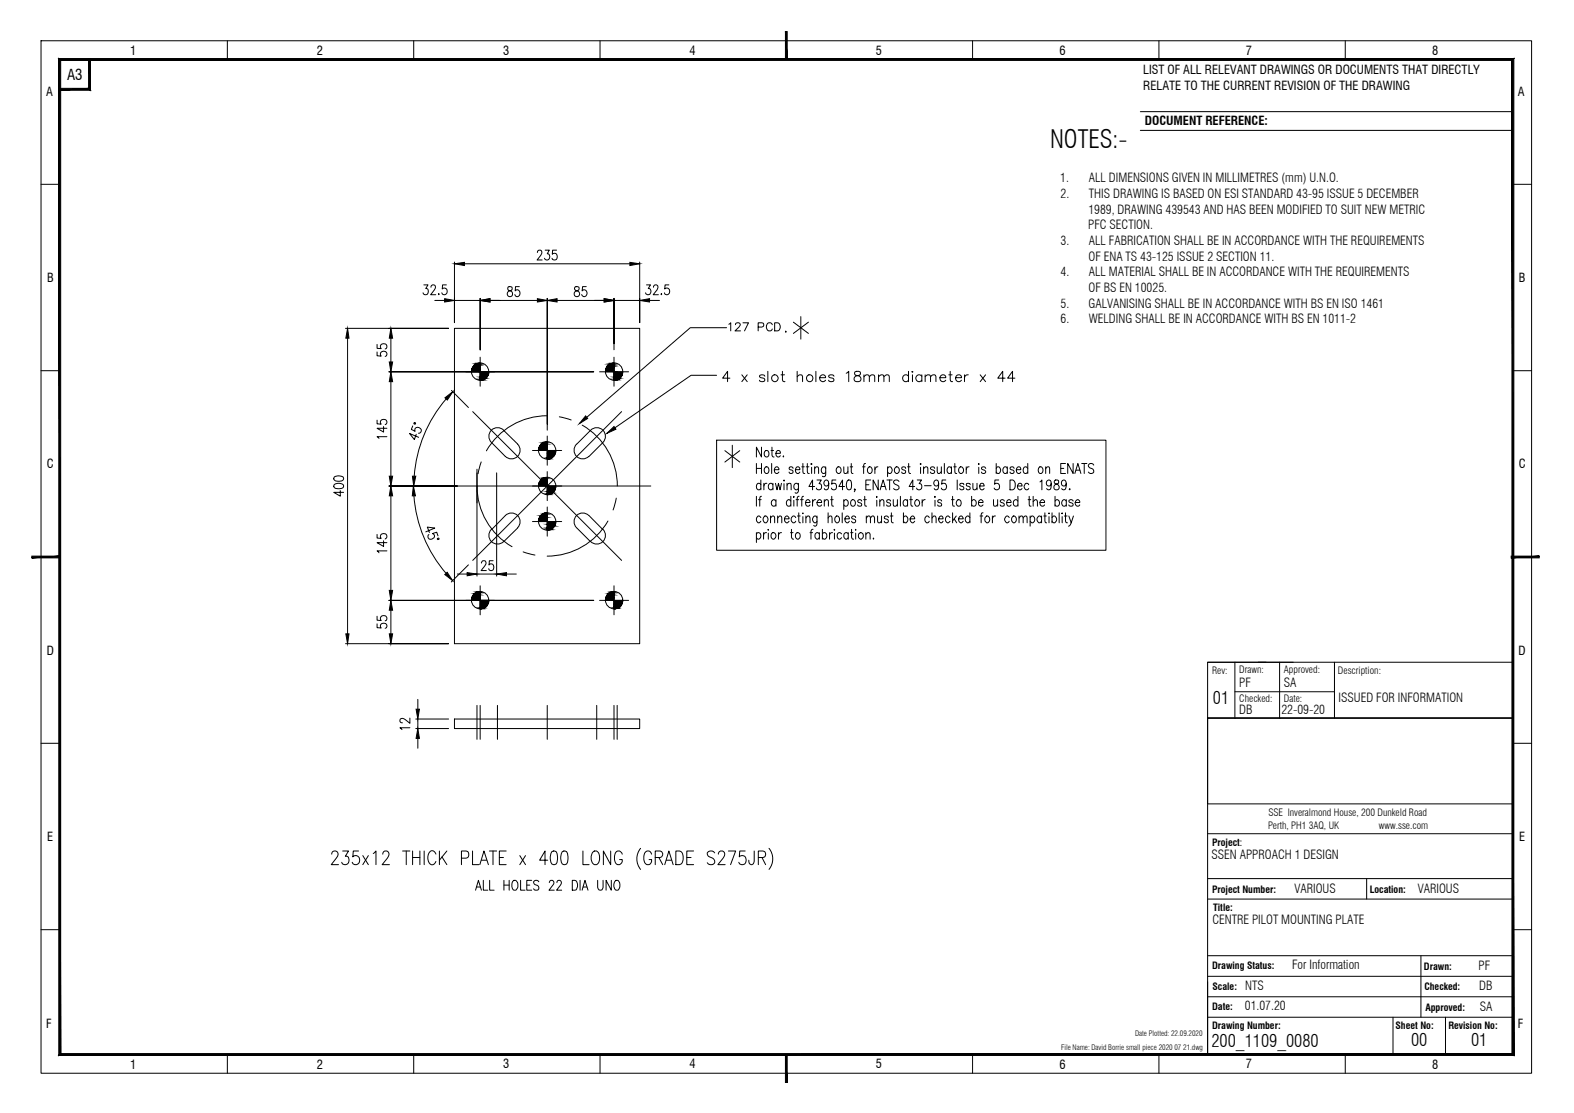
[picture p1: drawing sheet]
<svg xmlns="http://www.w3.org/2000/svg" width="420mm" height="297mm" viewBox="0 0 420 297" stroke-linecap="round" stroke-linejoin="round" font-family="sans-serif">
<!-- layer: Border -->
<g fill="none" stroke="#000" stroke-width=".27">
<path d="M304.4 29.8h99.4M304.4 34.8h99.4M322.4 176.7h81.4M345.2 176.7h-22.8v14.9h81.4h-81.4v89.8h81.4M356.2 176.7v14.9M403.8 213.5v18.1M322.4 222.5h81.4M322.4 234.5h81.4M322.4 239.9h81.4M364.8 234.5v5.4M322.4 255.1h81.4M379.3 255.1v16.4"/>
<path d="M322.4 260.6h81.4M322.4 266h81.4M322.4 271.5h81.4M371.8 271.5v9.9M385.9 271.5v9.9"/>
</g>
<!-- layer: Border Grid -->
<g fill="none" stroke="#000" stroke-width=".27">
<path d="M11 10.9h397.8v275.5h-397.8zM60.7 10.9v5M110.4 10.9v5M160.2 10.9v5M259.6 10.9v5M309.4 10.9v5M359.1 10.9v5M11 49.2h4.9M403.8 49.2h5M11 98.9h4.9M403.8 98.9h5M11 198.4h4.9"/>
<path d="M403.8 198.4h5M11 248.1h4.9M403.8 248.1h5M60.7 281.4v5M110.4 281.4v5M160.2 281.4v5M259.6 281.4v5M309.4 281.4v5M359.1 281.4v5"/>
</g>
<!-- layer: Border -->
<g fill="#000" stroke="#000" stroke-width=".27">
<path d="M15.7 15.6l.5 .5 387.9-.5zM16.2 16.1l387.9-.5-.5 .5zM404.1 15.6l-.5 .5 .5 265.6zM403.6 16.1l.5 265.6-.5-.5zM15.7 281.7h388.4l-.5-.5zM16.2 281.2h387.4l-387.9 .5zM15.7 15.6v266.1l.5-.5zM15.7 15.6l.5 .5v265.1z"/>
<path d="M15.9 23.6v.5l7.8-.5zM15.9 24.1l7.8-.5 .5 .5zM23.7 15.9v7.7l.5 .5zM23.7 15.9h.5v8.2z"/>
</g>
<!-- layer: 0 -->
<g fill="#000" stroke="#000" stroke-width=".27">
<path d="M209.7 8.4v7.5h.4zM209.7 8.4h.4v7.5z"/>
<path d="M8.5 148.9h7.4v-.5zM8.5 148.4h7.4l-7.4 .5z"/>
<path d="M403.4 148.9h7.5v-.5zM403.4 148.4h7.5l-7.5 .5z"/>
<path d="M209.7 281.4v7.5h.4zM209.7 281.4h.4v7.5z"/>
</g>
<path d="M329.6 176.7v14.9M335.9 176.7h2M341.6 176.7v14.9M403.8 176.7v14.9M322.4 191.6h81.4v22.9h-81.4zM329.6 184.6h26.6" fill="none" stroke="#000" stroke-width=".27"/>
<!-- layer: PDF2_EL-Steel -->
<path d="M121.3 87.6h49.5v84.2h-49.5zM121.3 191.9h49.5v2.5h-49.5z" fill="none" stroke="#000" stroke-width=".27"/>
<!-- layer: PDF2_Text -->
<g fill="none" stroke="#000" stroke-width=".27">
<path d="M88.5 228v-.2a.89 .89 0 0 1 1.3-.6 .89 .89 0 0 1 .3 1.3l-1.7 2.3h2M91.5 227.1h1.5l-.8 1.4h.4a1.16 1.16 0 0 1 .5 1.7 1.16 1.16 0 0 1-1.8 .2l-.1-.3M95.7 227.1h-1.4l-.1 1.6a1.19 1.19 0 0 1 1.9 .6 1.19 1.19 0 0 1-1.4 1.5l-.4-.2-.3-.5M96.8 228.3l1.5 2.5M98.3 228.3l-1.5 2.5M99.6 227.8l.8-.7v3.7M102.2 228l.2-.7 .9-.2a1.12 1.12 0 0 1 .1 1.9l-1.4 1.8h2M107.5 227.1h1.9M108.4 227.1v3.7M110.1 227.1v3.7M110.1 228.9h2M112.1 227.1v3.7"/>
<path d="M113.2 227.1v3.7M116.4 227.9a1.01 1.01 0 0 0-1.1-.9 1.01 1.01 0 0 0-.9 1 2.07 2.07 0 0 0 1 2.8 1.17 1.17 0 0 0 1-.9M117.3 227.1v3.7M118 228.7l1.3 2.1M119.3 227.1l-2 2.5M123.2 229l1.7-.1a1.05 1.05 0 0 0-.5-1.8h-1.2v3.7M126.1 227.1v3.7h1.7M126.9 237.6l.8-2.6 .8 2.6M127.2 236.7h1M128.1 230.8l1.1-3.7 1.2 3.7M128.5 229.6h1.4M129 235v2.6h1.2"/>
<path d="M130.6 227.1h2M130.7 235v2.6h1.2M131.6 227.1v3.7M133.3 228.9h1.1M134.5 235v2.6M134.5 236.2h1.4M135.1 227.1h-1.8v3.7h1.8M135.9 235v2.6M137 235.1l.2-.1a1.32 1.32 0 0 1 1.1 .8 1.32 1.32 0 0 1-.3 1.4l-.2 .3-.6 .1a1.82 1.82 0 0 1-.2-2.5zM138.8 228.3l1.5 2.5M139 235v2.6h1.2M140.3 228.3l-1.5 2.5"/>
<path d="M140.6 236.2h.8M141.9 235h-1.3v2.6h1.3M143.8 235.3a.74 .74 0 0 0-.7-.4 .74 .74 0 0 0-.7 .6l.4 .6 .8 .3a.68 .68 0 0 1-.2 1.2l-.8-.1-.2-.3M146.2 229.6h-2.2l1.5-2.5v3.7M146.6 235.5l.2-.3a.63 .63 0 0 1 .8-.1 .63 .63 0 0 1 .2 .9l-1.3 1.6h1.4M147.3 227.3l.7-.2a1.76 1.76 0 0 1 .8 2.1l-.1 .9a.88 .88 0 0 1-1.4 .5 3.3 3.3 0 0 1 0-3.3zM148.7 235.5l.1-.4a.71 .71 0 0 1 1 .2 .71 .71 0 0 1-.3 1l-.9 1.3h1.3M150.1 227.3l.7-.2a1.76 1.76 0 0 1 .8 2.1l-.1 .9a.88 .88 0 0 1-1.4 .5 3.3 3.3 0 0 1 0-3.3zM152.8 235h.6a1.69 1.69 0 0 1 .4 2.5l-1 .1zM154.8 235v2.6M155.4 237.6l.8-2.6 .8 2.6M155.6 227.1v3.7h1.7"/>
<path d="M155.6 236.7h1.1M158.4 227.3l.3-.2a1.21 1.21 0 0 1 1.3 1.4 2.16 2.16 0 0 1-.8 2.3 1.6 1.6 0 0 1-1.4-2.3zM159.5 235v1.9a.72 .72 0 0 0 .8 .7 .72 .72 0 0 0 .7-.7v-1.9M163 227.1v3.7l-1.9-3.7v3.7M163.2 235v2.6l-1.4-2.6v2.6M164.3 235.1l.2-.1a1.35 1.35 0 0 1 .8 2.2l-.2 .3-.6 .1a1.72 1.72 0 0 1-.2-2.5zM166.1 228a.98 .98 0 0 0-1-.9 .98 .98 0 0 0-.9 .9 2.23 2.23 0 0 0 .7 2.8 1.1 1.1 0 0 0 1.2-1.4h-.7M171 226.4a4.5 4.5 0 0 0 0 5.6M173.9 228a.98 .98 0 0 0-.9-.9 .98 .98 0 0 0-1 .9 2.23 2.23 0 0 0 .7 2.8 1.05 1.05 0 0 0 1.2-1.4h-.6M174.9 228.9h1.3a.89 .89 0 0 0 .7-.9 .89 .89 0 0 0-.7-.9h-1.3v3.7M175.9 228.9l1 1.9M177.4 230.8l1.1-3.7 1.2 3.7"/>
<path d="M177.9 229.6h1.4M180.4 227.1h1a2.16 2.16 0 0 1 .7 3.2l-.7 .5h-1zM183.3 228.9h1.2M185.2 227.1h-1.9v3.7h1.9M190.8 227.6a1.06 1.06 0 0 0-1.1-.5 1.06 1.06 0 0 0-.9 .9l.6 .7a1.6 1.6 0 0 1 1.4 1v.6a1.17 1.17 0 0 1-2 0M191.8 228l.3-.7 .8-.2a1.12 1.12 0 0 1 .1 1.9l-1.4 1.8h2M194.4 227.1h2l-1.4 3.7M198.9 227.1h-1.4l-.2 1.6a1.08 1.08 0 0 1 1.4-.2 1.08 1.08 0 0 1 .5 1.2 1.01 1.01 0 0 1-.8 1.1 1.01 1.01 0 0 1-1.2-.7M201.3 227.1v2.8l-.1 .5a.64 .64 0 0 1-.6 .4 .64 .64 0 0 1-.6-.4l-.1-.8M202.4 228.9h1.3a.89 .89 0 0 0 .7-.9 .89 .89 0 0 0-.7-.9h-1.3v3.7M203.4 228.9l1 1.9M205.3 226.4a4.5 4.5 0 0 1 0 5.6"/>
</g>
<!-- layer: PDF2_EL-Centre-Line -->
<g fill="none" stroke="#000" stroke-width=".27">
<path d="M126.2 109.9l19.9 19.8-19.9 19.9M146.1 111a18.7 18.7 0 0 0-16.3 9.3M149.3 111.2l3.2 .9M155.4 113.5a18.7 18.7 0 0 1 9.4 16.2M165.9 109.9l-19.8 19.8 19.8 19.9M117.9 129.7h55.8M127.3 129.7a18.7 18.7 0 0 0 9.4 16.2M127.3 125.2v9M128.5 123.3l-.9 3.1M162.3 139.1a18.7 18.7 0 0 1-16.2 9.3M164.5 132.9l-.8 3.2M139.6 147.3l3.2 .8"/>
<path d="M127.3 188.3v9M128.2 188.3v9M132.8 188.3v9M146.1 188.3v9M159.3 188.3v9M163.9 188.3v9M164.7 188.3v9"/>
</g>
<!-- layer: PDF2_Dimensions -->
<g fill="none" stroke="#000" stroke-width=".27">
<path d="M113.1 76h1.1l-.5 1a.78 .78 0 0 1 .6 1.2 .78 .78 0 0 1-1.4-.1M115 76.7l.1-.5 .3-.2 .7 .2v.8l-1.1 1.7h1.3M117.1 78.4v.3zM119.2 76h-1.1v1.1a.81 .81 0 0 1 1.1 .1 .81 .81 0 0 1 0 1.1 .81 .81 0 0 1-1.1 .1l-.2-.3M121.3 69.9v16.2v-6.5M124 70.4h44.1M128.2 79.6v13.8v-13.8M135.6 76.6a.62 .62 0 0 0 .2 .9 .83 .83 0 0 1 1 .8 .83 .83 0 0 1-.9 .9 .87 .87 0 0 1-.5-1.1 .87 .87 0 0 1 1-.6 .62 .62 0 0 0 .2-.9zM138.6 76.5h-1l-.1 1.1a.84 .84 0 0 1 1.3 .2 .84 .84 0 0 1-.3 1.2 .62 .62 0 0 1-.7 .1 .62 .62 0 0 1-.4-.5M143.5 67.4v-.4l.3-.2 .8 .2v.7l-1.2 1.7h1.3M145.5 66.8h1.1l-.5 .9a.78 .78 0 0 1 .6 1.2 .78 .78 0 0 1-1.3 0M148.6 66.8h-1.1l-.1 1.1a.86 .86 0 0 1 1.4 .4 .86 .86 0 0 1-.9 1.1l-.4-.1-.2-.4"/>
<path d="M153.5 76.6a.55 .55 0 0 0 .2 .9 .84 .84 0 0 1 1 .8 .84 .84 0 0 1-.9 .9 .87 .87 0 0 1-.5-1.1 .87 .87 0 0 1 1-.6 .62 .62 0 0 0 .2-.9zM156.5 76.5h-1l-.1 1.1a.81 .81 0 0 1 1.1 .1 .81 .81 0 0 1 0 1.1 .81 .81 0 0 1-1.1 .1l-.1-.3M170.8 69.9v16.2v-6.5M172.6 76h1l-.6 1a.78 .78 0 0 1 .7 1.2 .78 .78 0 0 1-1.4-.1M174.4 76.7l.4-.7h.4l.4 .5-.2 .9-1 1.3h1.4M176.4 78.5h.2zM178.5 76h-1l-.1 1.1a.81 .81 0 0 1 1.2 .1 .81 .81 0 0 1 0 1.1 .81 .81 0 0 1-1.2 .1v-.3M92.2 87.6h27.5h-15.9M92.8 90.3v78.9M100.7 93.9v1.1h1.1a.81 .81 0 0 1 0-1.1 .81 .81 0 0 1 1.1 0 .81 .81 0 0 1 .1 1.1l-.2 .1M100.7 91.9v1.1h1.1a.81 .81 0 0 1 0-1.1 .81 .81 0 0 1 1.1 0 .81 .81 0 0 1 .1 1.1l-.2 .1M103.8 99.2h54.7h-54.7"/>
<path d="M104.3 90.3v6.3M116.1 80.2h2.6M121.3 80.2h6.9M133.4 80.2h-2.6h12.7M148.7 80.2h12.6h-2.6M163.9 91.7v-12.1v13.7M163.9 80.2h6.9M173.4 80.2h2.7M194 87.5h-9.7l-27.7 23.9M211.8 86l4 3M213.8 84.5v6M215.8 86l-4 3"/>
<path d="M100.7 112.1v1l1.1 .1a.8 .8 0 0 1 .1-1.1 .8 .8 0 0 1 1 0 .8 .8 0 0 1 .1 1.1l-.2 .1M102.4 113.8v1.5l-1.7-1h2.6M103.3 116.5h-2.6l.5 .5M104.3 101.9v25.2M110.2 113.7l-.4 .9 1 .5a.85 .85 0 0 1 .9-1.1 .85 .85 0 0 1 .6 1.3l-.6 .3M110.5 112.9l.3-.1 .1 .3-.3 .1zM111.1 115.9l-.5 1.4-1.3-1.6 2.4 1M119.1 106.5a35.6 35.6 0 0 0-8.5 20.6M120.5 104.2l4.5 4.6M131.2 118.1l3.7 3.7M134.4 114.9l3.8 3.6M134.4 114.8a2.31 2.31 0 0 0-3.2 0 2.31 2.31 0 0 0 0 3.3"/>
<path d="M138.2 118.5a2.31 2.31 0 0 1 0 3.3 2.31 2.31 0 0 1-3.3 0M146.1 113.2v-33.6v35.2M153.9 118.5a2.31 2.31 0 0 0 0 3.3 2.31 2.31 0 0 0 3.3 0M157.6 114.9l-3.6 3.6M157.7 114.8a2.31 2.31 0 0 1 3.2 0 2.31 2.31 0 0 1 0 3.3M160.9 118.1l-3.7 3.7M191.3 100.2h-6.8l-20.3 14M191.3 117.5h103.9v29.4h-103.9zM195.5 118.8v6M203.3 119.3v2.7l-1.4-2.7v2.7M206.1 119.3v2.2l.1 .3 .4 .2M89.2 129.3a1.84 1.84 0 0 1 2.5 .3v.2a1.22 1.22 0 0 1-1.5 .6l-1-.3z"/>
<path d="M89.2 127.3a2.45 2.45 0 0 1 2.4 0l.1 .5a1.66 1.66 0 0 1-2.6 0zM90.8 130.9v1.5l-1.7-1h2.6M103.8 129.7h18.3h-18.3M104.3 132.3v25.3M109.9 129.7h6.5h-6.5M110.5 132.3a35.7 35.7 0 0 0 8.5 20.7M127.3 126.2v27.6M132.6 126.2v27.6M157.2 137.6a2.31 2.31 0 0 0-3.3 0 2.31 2.31 0 0 0 0 3.2M157.2 137.6l3.7 3.8M193.5 120.3l4 3M197.5 120.3l-4 3"/>
<path d="M201.9 123.7v2.7M201.9 132.5v2.6M201.9 125h1.4M202.5 133.4h.7M203.1 129.4l-.2-.3a.86 .86 0 0 0-1.1 .6 .86 .86 0 0 0 .6 1l.7-.3M203.1 138.1l-.4-.4a.92 .92 0 0 0-.8 .9 .92 .92 0 0 0 .8 .9l.4-.4M203.1 128.1v2.6M203.3 132.5l-.4 .1-.1 .4v2.1M203.3 123.7v2.7M203.9 129v1.7M204 137.9l.2-.2a.92 .92 0 0 1 .8 .9 .92 .92 0 0 1-.8 .9l-.2-.1a1.05 1.05 0 0 1 0-1.5zM204.3 120.4a.54 .54 0 0 1 .9 .2l.1 .4a.75 .75 0 0 1-.8 1 1.02 1.02 0 0 1-.2-1.6z"/>
<path d="M204.3 124.7l.2-.1a.9 .9 0 0 1 .8 .9 .9 .9 0 0 1-.8 .9 1.05 1.05 0 0 1-.2-1.7zM204.7 129a.65 .65 0 0 0-.8 .7M205.7 138.3l.5-.6 .5 .2 .1 1.6M205.7 137.7v1.8M205.8 120.2h.7M206 123.7v2.7M206.3 129.4l-.2-.3a.83 .83 0 0 0-1 .7 .83 .83 0 0 0 .8 .9l.4-.3M206.3 129v1.7M206.7 125.3h1.2l-.2-.6a.86 .86 0 0 0-1.1 .6 .86 .86 0 0 0 .6 1.1h.3l.4-.4M207 129l.4 1.7 .4-1.7 .4 1.7 .4-1.7M207.1 121h1.2l-.2-.6a.84 .84 0 0 0-1.1 .5 .84 .84 0 0 0 .6 1.1h.3l.4-.4M207.1 133.7a.76 .76 0 0 0-1.1 0 .76 .76 0 0 0 0 1l.4 .4 .7-.4"/>
<path d="M207.1 133.4v1.7M207.6 138.3l.5-.6 .5 .2 .1 1.6M207.6 137.7v1.8M209.1 121.7v.3zM209.3 128.1v.3zM209.3 129.1v1.6M209.4 138.5h1.2l-.4-.8a.92 .92 0 0 0-.8 .9 .92 .92 0 0 0 .8 .9l.4-.4M210.1 129.5l.3-.4h.7l.1 1.6M210.1 129v1.7M211.1 133.7l-.4-.3a.83 .83 0 0 0-.8 .9 .83 .83 0 0 0 1 .7l.2-.3M211.1 132.5v2.6M211.7 125a.6 .6 0 0 0-1-.3v.5l.9 .4 .1 .4a.61 .61 0 0 1-1 .2l-.1-.2"/>
<path d="M211.9 132.5v.3zM211.9 133.5v1.6M212.3 125.3h1.2l-.4-.7a.89 .89 0 0 0-.8 .9 .89 .89 0 0 0 .8 .9l.4-.4M212.4 138.1l-.2-.2a.82 .82 0 0 0-1 .4 .82 .82 0 0 0 .3 1.1l.5 .1 .4-.4M212.5 133.4h.7M212.9 137.7h.7M213.1 129v2l-.4 .6-.5-.1M213.1 129.4l-.2-.3a.83 .83 0 0 0-1 .7 .83 .83 0 0 0 .8 .9l.4-.3M213.2 136.9v2.1l.1 .4 .4 .1M213.3 132.5l-.4 .1-.1 .4v2.1M213.7 133.4h.7M214 124.6h.7"/>
<path d="M214.3 123.7v2.2l.1 .3 .4 .2M214.3 136.9v.2zM214.3 137.9v1.6M214.5 132.5l-.4 .1-.1 .4v2.1M215 134.1h1.2l-.4-.7a.87 .87 0 0 0-.8 .8 .87 .87 0 0 0 .8 .9l.4-.4M215.1 138.3l.5-.6 .5 .2 .1 1.6M215.1 137.7v1.8M215.2 124.6h.7M215.5 123.7v2.2l.1 .3 .4 .2M216.5 123.8h.2l-.1 .2zM216.6 124.7v1.7M216.9 133.4v1.7"/>
<path d="M217.5 125.1l.4-.5 .5 .1 .1 1.7M217.5 129.8h-1.6l1-1.7v2.6M217.5 124.6v1.8M217.7 133.4a.78 .78 0 0 0-.8 .7M218.1 128.1h1.1l-.6 1a.8 .8 0 0 1 .7 1.2 .8 .8 0 0 1-1.4 0M218.1 134.1h1.2l-.2-.6a.83 .83 0 0 0-1.1 .5 .83 .83 0 0 0 .6 1.1l.5-.1 .2-.3M218.1 137.7l-.1 2.4-.3 .3-.5-.1M218.1 138.1l-.4-.4a.92 .92 0 0 0-.8 .9 .92 .92 0 0 0 .8 .9l.4-.4M220 133.9l.5-.5 .6 .1v1.6M220 133.4v1.7M220.4 124.6l-.1 2.4-.3 .2-.5-.1M220.4 125l-.4-.4a.89 .89 0 0 0-.8 .9 .89 .89 0 0 0 .8 .9l.4-.4"/>
<path d="M221.1 138.3l.4-.6 .5 .2 .1 1.6M221.1 136.9v2.6M221.2 129l-.3 .6a.63 .63 0 0 1-.9-.2 .75 .75 0 0 1 0-.9 .75 .75 0 0 1 .9-.3 1.95 1.95 0 0 1-.3 2.5l-.5-.1-.1-.2M221.7 133.4h.7M222 132.5v2.1l.1 .4 .4 .1M223.1 128.1h-1l-.1 1.1 .1-.1a.84 .84 0 0 1 1.2 .7 .84 .84 0 0 1-1.2 .8l-.2-.3M223.1 137.9l.2-.2a.92 .92 0 0 1 .8 .9 .92 .92 0 0 1-.8 .9l-.5-.7zM223.5 124.7a.86 .86 0 0 1 1.1 .6 .86 .86 0 0 1-.6 1.1 .89 .89 0 0 1-.8-.7 .89 .89 0 0 1 .3-1zM224.8 136.9v2.6M225.2 124.6l.1 1.6 .5 .2 .5-.5M225.2 133.7l.4-.3a.83 .83 0 0 1 .9 .9 .83 .83 0 0 1-1 .7l-.3-.3M225.2 133.4v2.6"/>
<path d="M225.5 129.8h-1.6l1-1.7v2.6M225.5 138.5h1.2l-.4-.8a.92 .92 0 0 0-.8 .9 .92 .92 0 0 0 .8 .9l.4-.4M226.3 128.2l.4-.1a1.27 1.27 0 0 1 .6 1.5l-.2 1-.6 .1a1.88 1.88 0 0 1-.2-2.5zM226.3 124.6v1.8M226.9 124.6h.7M227.2 123.7v2.2l.1 .3 .4 .2M227.3 133.5l.2-.1a.84 .84 0 0 1 .9 .9 .84 .84 0 0 1-1.1 .7l-.2-.6zM228.2 130.6h-.2h.2l-.2 .6M228.4 138.1l-.1-.2a.59 .59 0 0 0-1 .2l.1 .3 .9 .4v.6a.59 .59 0 0 1-1-.3M230 133.7l-.1-.2a.6 .6 0 0 0-1 .2l.3 .4 .7 .3 .1 .3a.6 .6 0 0 1-.5 .4 .6 .6 0 0 1-.6-.4M230.2 124.6h.7M230.5 133.4h.8"/>
<path d="M230.8 132.5v2.1l.1 .4 .4 .1M231 123.7l-.3 .1-.2 .4v2.2M231.1 129.4h.8M231.3 138.3l.4-.6 .6 .2 .1 1.6M231.3 137.7v1.8M231.8 124.7l.3-.1a.9 .9 0 0 1 .7 .9 .9 .9 0 0 1-.7 .9 1.05 1.05 0 0 1-.3-1.7zM232.4 138.3l.4-.6 .5 .2 .2 1.6M232.4 128.1h-1.3v2.6h1.3M233.5 124.6v1.8M234 132.5v.3zM234 133.5v1.6M234.3 137.7v1.7l.6 .1 .4-.5"/>
<path d="M234.3 124.6a.76 .76 0 0 0-.8 .7M234.4 128.1v2.6l-1.3-2.6v2.6M234.9 133.9l.4-.5 .6 .1 .1 1.6M234.9 133.4v1.7M234.9 130.7l.8-2.6 .8 2.6M235.2 129.8h1M235.3 137.7v1.8M236.8 128.1h1.4M236.9 125l.4-.4a.89 .89 0 0 1 .9 .9 .89 .89 0 0 1-.9 .9l-.4-.4M236.9 124.6v2.6M237.1 138.1v-.2l-.6-.2-.4 .2v.5a.91 .91 0 0 1 1 .7l-.3 .4-.7-.1-.1-.3M237.5 128.1v2.6"/>
<path d="M237.6 137.7h.8M237.7 133.7l-.4-.3h-.2l-.4 .3 .2 .4 .6 .1 .2 .5a.57 .57 0 0 1-.5 .4 .57 .57 0 0 1-.5-.4M237.9 136.9v2.1l.1 .4 .4 .1M238.4 133.4l.1 1.6 .6 .1 .5-.5M239.1 124.7a.86 .86 0 0 1 1 .6 .86 .86 0 0 1-.5 1.1 .89 .89 0 0 1-.9-.7 .89 .89 0 0 1 .4-1zM239.6 133.4v1.7M240 128.5a.77 .77 0 0 0-.8-.4 .77 .77 0 0 0-.7 .6l.5 .5 .7 .4a.72 .72 0 0 1-.1 1.1 .72 .72 0 0 1-1.1-.3M240.4 132.5v2.6M241.2 138.1l.4-.4a.92 .92 0 0 1 .8 .9 .92 .92 0 0 1-.8 .9l-.4-.4M241.2 136.9v2.6M241.8 125a.6 .6 0 0 0-1-.3v.5l.9 .4 .1 .4a.61 .61 0 0 1-1 .2l-.1-.2M242.3 133.7a.58 .58 0 0 0-.6-.4 .58 .58 0 0 0-.5 .4l-.1 .4a.67 .67 0 0 0 .3 .9 .67 .67 0 0 0 .9-.3"/>
<path d="M242.3 124.6h.6M242.3 133.4v1.7M242.6 123.7v2.2l.1 .3 .4 .2M242.9 133.4h.7M242.9 138.5h1.3l-.5-.8a.92 .92 0 0 0-.8 .9 .92 .92 0 0 0 .8 .9l.5-.4M243.1 132.5v2.1l.2 .4 .4 .1M244.2 129.8h-1.5l1-1.7v2.6M244.5 133.5l.2-.1a.84 .84 0 0 1 .8 .9 .84 .84 0 0 1-1 .7 1.05 1.05 0 0 1 0-1.5zM244.8 128.1h1.2l-.7 1a.8 .8 0 0 1 .8 1.2 .8 .8 0 0 1-1.4 0M245.7 123.7l.2 .1-.2 .2zM245.7 124.7v1.7M246.2 133.4v1.7"/>
<path d="M246.5 125.1l.6-.5 .5 .1 .1 1.7M246.5 124.6v1.8M246.8 129.6h1.8M247 133.4a.78 .78 0 0 0-.8 .7M248.1 138.1l-.4-.4a.92 .92 0 0 0-.8 .9 .92 .92 0 0 0 .8 .9l.4-.4M248.8 138.3l.4-.6 .6 .2 .1 1.6M248.8 136.9v2.6M249.5 125a.59 .59 0 0 0-.6-.4 .59 .59 0 0 0-.5 .4l1 .6 .1 .4a.61 .61 0 0 1-.6 .4 .61 .61 0 0 1-.5-.4M249.6 132.5v.3zM249.6 133.5v1.6M250.2 124.6l.1 1.6 .5 .2 .5-.5M250.6 129l-.3 .6a.76 .76 0 0 1-1.1-.7 .76 .76 0 0 1 1.1-.7 2.58 2.58 0 0 1 0 2.4l-.5 .1-.4-.3"/>
<path d="M250.6 138.5h1.1v-.5a.73 .73 0 0 0-1.1 .1 .73 .73 0 0 0 .1 1l.4 .4h.3l.3-.4M251.3 124.6v1.8M251.4 133.7l-.5-.3-.5 .1-.1 .2 .3 .4 .5 .1 .3 .5a.58 .58 0 0 1-.6 .4 .58 .58 0 0 1-.5-.4M252.1 123.7v2.7M252.5 128.1h-1l-.1 1.1a.81 .81 0 0 1 1.1 .1 .81 .81 0 0 1 0 1.1 .81 .81 0 0 1-1.1 .1l-.1-.2M253.6 138.1l-.4-.4a.92 .92 0 0 0-.8 .9 .92 .92 0 0 0 .8 .9l.4-.4M254 125l-.4-.4a.89 .89 0 0 0-.8 .9 .89 .89 0 0 0 .8 .9l.4-.4M254 124.6v1.8M254 133.4h.7M254.3 132.5v2.1l.1 .4 .4 .1M254.3 136.9v2.6M254.6 124.6h.7"/>
<path d="M254.7 138.5l.7 1M254.9 123.7v2.2l.1 .3 .4 .2M255.3 137.7l-1 1.3M255.4 133.7a.58 .58 0 0 1 .5-.4 .58 .58 0 0 1 .6 .4l.1 .4a.71 .71 0 0 1-.7 1 .71 .71 0 0 1-.6-1zM255.5 128.1v2.6M255.9 138.5h1.2l-.4-.8a.92 .92 0 0 0-.8 .9 .92 .92 0 0 0 .8 .9l.4-.4M256.2 124.7a.86 .86 0 0 1 1.1 .6 .86 .86 0 0 1-.6 1.1 .91 .91 0 0 1-.9-.7 .91 .91 0 0 1 .4-1zM257.3 129.4a.58 .58 0 0 0-.6-.4 .58 .58 0 0 0-.5 .4l.1 .2 .9 .4 .1 .4a.61 .61 0 0 1-.6 .3 .61 .61 0 0 1-.5-.3M257.9 124.6v1.8M258.7 124.6a.66 .66 0 0 0-.8 .7M258.9 138.1l-.4-.4a.92 .92 0 0 0-.8 .9 .92 .92 0 0 0 .8 .9l.4-.4M258.9 136.9v2.6"/>
<path d="M259 129.4a.55 .55 0 0 0-.5-.4 .55 .55 0 0 0-.6 .4l.1 .2 .9 .4 .1 .4a.64 .64 0 0 1-1 .2l-.1-.2M259.4 133.7a.61 .61 0 0 1 .5-.4 .61 .61 0 0 1 .6 .4l.1 .4a.69 .69 0 0 1-.3 .9 .69 .69 0 0 1-.9-.3M259.4 132.5v2.6M259.7 129l.1 1.6 .5 .1 .5-.4M260.8 129v1.7M261.2 134.1h1.2l-.1-.5a.76 .76 0 0 0-1 .1 .76 .76 0 0 0 0 1l.4 .4 .7-.4M261.3 123.7v.3zM261.3 124.7v1.7M261.5 129.7h1.2l-.2-.6a.86 .86 0 0 0-1 .6 .86 .86 0 0 0 .5 1h.3l.4-.3M261.6 137.7h.7M262.4 136.9h-.2l-.3 .5v2.1M263.1 125a.59 .59 0 0 0-.5-.4 .59 .59 0 0 0-.6 .4l1.1 .9a.59 .59 0 0 1-.5 .5 .59 .59 0 0 1-.6-.4"/>
<path d="M263.4 137.7a.92 .92 0 0 1 .8 .9 .92 .92 0 0 1-.8 .9l-.2-.1a1.02 1.02 0 0 1 .2-1.7zM264.9 137.7v1.8M265.2 133.4l.1 1.6 .5 .1 .5-.5M265.7 137.7a.78 .78 0 0 0-.8 .8M265.9 125l.4-.4a.89 .89 0 0 1 .8 .9 .89 .89 0 0 1-.8 .9l-.4-.4M265.9 123.7v2.7M266.3 133.4v1.7M266.6 128.1h-1l-.1 1.1a.79 .79 0 0 1 1.1 .1 .79 .79 0 0 1-.1 1.2 .79 .79 0 0 1-1.1-.2M268.1 133.7l-.1-.2a.61 .61 0 0 0-1 .2l.3 .4 .7 .3 .1 .3a.6 .6 0 0 1-.6 .4 .6 .6 0 0 1-.5-.4M268.7 134.1h1.2l-.4-.7a.87 .87 0 0 0-.8 .8 .87 .87 0 0 0 .8 .9l.4-.4M268.9 125l-.4-.4a.89 .89 0 0 0-.8 .9 .89 .89 0 0 0 .8 .9l.4-.4M268.9 124.6v1.8"/>
<path d="M269.4 138.1l-.4-.4a.92 .92 0 0 0-.8 .9 .92 .92 0 0 0 .8 .9l.4-.4M269.6 128.1a1.39 1.39 0 0 1 1.4 .9 1.39 1.39 0 0 1-.4 1.6l-1 .1zM270.3 137.9l.2-.2a.92 .92 0 0 1 .8 .9 .92 .92 0 0 1-.8 .9l-.5-.7zM270.7 125l-.1-.3a.6 .6 0 0 0-1 .3l.1 .2 .9 .4 .1 .4a.63 .63 0 0 1-1 .2l-.1-.2M271.3 125.3h1.2v-.2a.53 .53 0 0 0-.3-.5 .53 .53 0 0 0-.6 .1 .85 .85 0 0 0-.3 1.1 .85 .85 0 0 0 1 .4l.2-.2M271.6 129.7h1.2v-.2a.55 .55 0 0 0-.3-.5 .55 .55 0 0 0-.6 .1 .84 .84 0 0 0-.3 1.1 .84 .84 0 0 0 1 .4l.2-.2M271.7 133.7a.61 .61 0 0 0-.5-.4 .61 .61 0 0 0-.6 .4l-.1 .4a.69 .69 0 0 0 .3 .9 .69 .69 0 0 0 .9-.3M271.7 132.5v2.6M272 138.3l.5-.6 .5 .2 .1 1.6M272 137.7v1.8M273.1 138.3l.5-.6 .5 .2 .1 1.6M274.3 125l-.2-.3a.86 .86 0 0 0-1 .6 .86 .86 0 0 0 .5 1.1h.3l.4-.4"/>
<path d="M274.3 123.7v2.7M274.4 133.4h.8M274.6 129.4a.59 .59 0 0 0-.9-.3 .85 .85 0 0 0-.3 1.1 .85 .85 0 0 0 1 .4l.2-.2M274.7 132.5v2.1l.1 .4 .4 .1M275 138.1l.4-.4a.92 .92 0 0 1 .8 .9 .92 .92 0 0 1-.8 .9l-.4-.4M275 137.7v2.7M275.8 133.9l.5-.5 .5 .1 .1 1.6M275.8 132.5v2.6M277.4 124.7l.2-.1a.89 .89 0 0 1 .8 .9 .89 .89 0 0 1-.8 .9l-.5-.8zM277.6 128.6l.5-.5v2.6M277.6 134.1h1.2v-.5a.76 .76 0 0 0-1.1 .1 .76 .76 0 0 0 0 1 .64 .64 0 0 0 .6 .4 .64 .64 0 0 0 .5-.4M278 138.1a.74 .74 0 0 0-1.1-.1 .74 .74 0 0 0 0 1.1l.4 .4h.3l.4-.4"/>
<path d="M278 137.7v1.8M278.6 137.7h.7M278.9 136.9v2.1l.1 .4 .4 .1M279.1 125.1l.5-.5 .5 .1 .1 1.7M279.1 124.6v1.8M280 136.9v.2zM280 137.9v1.6M280.6 129l-.1 .4a.7 .7 0 0 1-1 0 .7 .7 0 0 1 0-1 .7 .7 0 0 1 1 .1l.1 .5a1.33 1.33 0 0 1-.6 1.7l-.6-.3M280.8 138.1a.74 .74 0 0 1 1.1-.1 .74 .74 0 0 1 0 1.1l-.4 .4h-.3l-.4-.4M280.8 136.9v2.6M281.5 128.2a.53 .53 0 0 0 .2 .9 .87 .87 0 0 1 1 .6 .87 .87 0 0 1-.5 1 .76 .76 0 0 1-.9-.6 .76 .76 0 0 1 .6-.9l.6-.2a.58 .58 0 0 0-.3-.9zM281.6 133.7l.2-.2a.78 .78 0 0 1 1 .2 .78 .78 0 0 1-.1 1 .6 .6 0 0 1-.5 .4 .6 .6 0 0 1-.6-.4"/>
<path d="M281.6 132.5v2.6M282.7 136.9v2.6M283.2 125h.8M283.5 136.9v.2zM283.5 137.9v1.6M284.1 137.7h.7M284.4 123.7h-1.2v2.7h1.2M284.4 136.9v2.1l.1 .4 .4 .1M284.6 129l-.1 .4a.61 .61 0 0 1-.5 .3 .61 .61 0 0 1-.6-.3l-.1-.4a.75 .75 0 0 1 .7-.9 1.65 1.65 0 0 1 0 2.6l-.6-.3M284.6 133.7a.58 .58 0 0 0-.5-.4 .58 .58 0 0 0-.6 .4 .81 .81 0 0 0 0 1 .81 .81 0 0 0 .9 .3l.2-.3M284.6 133.4v1.7M285.3 137.7l.6 1.8 .6-1.8"/>
<path d="M285.4 130.6h.3zM285.9 139.5l-.3 .8-.4 .1M286.5 123.7v2.7l-1.5-2.7v2.7M286.5 133.7l-.5-.3-.6 .1-.1 .2 .1 .3 1 .4 .1 .3a.64 .64 0 0 1-.6 .4 .64 .64 0 0 1-.6-.4M286.9 126.4l.8-2.7 .8 2.7M287 134.1h1.2l-.1-.5-.3-.2a.84 .84 0 0 0-.8 .9 .84 .84 0 0 0 1 .7l.2-.3M287.3 125.5h.9M288.7 123.7h1.4M289.4 123.7v2.7M292 124.1a.72 .72 0 0 0-.9-.4 .72 .72 0 0 0-.5 .9l1 .5a.71 .71 0 0 1 .3 1.1 .71 .71 0 0 1-1.1 0l-.3-.2M100.7 142.6v1l1.1 .1a.79 .79 0 0 1 .1-1.1 .79 .79 0 0 1 1.1 .1 .79 .79 0 0 1-.2 1.1M102.4 144.3v1.5l-1.7-1h2.6"/>
<path d="M103.3 147h-2.6l.5 .5M113.7 141.9l2.4-1-2-.2 .5 1.4M114.5 142.7a.74 .74 0 0 0-.1 1 .74 .74 0 0 0 1.1 .1 .69 .69 0 0 0 .5-.7 .69 .69 0 0 0-.6-.7l1.2-.4 .3 1M116.7 143.7l.4-.1 .1 .3-.3 .1zM122.1 153.2h2.6M125 150.7l-4.5 4.6M127.3 153.2h5.3M128.5 150.3l.3-.6h.8l.1 .9-1.3 1.7h1.4M131.6 149.6h-1l-.1 1.2a.73 .73 0 0 1 1-.2 .73 .73 0 0 1 .3 .9 .69 .69 0 0 1-.5 .8 .69 .69 0 0 1-.8-.5M135.2 153.2h2.6M138.2 140.8a2.31 2.31 0 0 0 0-3.2 2.31 2.31 0 0 0-3.3 0l-3.7 3.8M138.2 140.9l-3.8 3.6a2.31 2.31 0 0 1-3.2 0 2.31 2.31 0 0 1 0-3.2"/>
<path d="M154 140.9l3.6 3.7M160.9 141.3a2.31 2.31 0 0 1 0 3.2 2.31 2.31 0 0 1-3.2 0M201.9 142.5a.6 .6 0 0 1 .6-.4 .6 .6 0 0 1 .5 .4l.1 .4a.7 .7 0 0 1-.2 .8 .7 .7 0 0 1-.8 0l-.2-.2M201.9 142.2v2.6M203.8 142.2v1.7M204.6 142.2a.67 .67 0 0 0-.8 .7M205.1 141.3v.2zM205.1 142.3v1.6M206.1 142.3a.82 .82 0 0 1 1 .6 .82 .82 0 0 1-.8 1 1.06 1.06 0 0 1-.2-1.6zM207.8 142.2v1.7M208.6 142.2a.71 .71 0 0 0-.8 .7M211 142.2h.7"/>
<path d="M211.3 141.3v2.1l.3 .5h.2M212.4 142.5l.2-.2a.8 .8 0 0 1 1 .4 .8 .8 0 0 1-.3 1l-.2 .2a.89 .89 0 0 1-.7-1.4zM216.2 142.2h.7M217 141.3l-.4 .1-.1 .3v2.2M218.7 142.5l-.2-.2a.8 .8 0 0 0-1 .4 .8 .8 0 0 0 .3 1l.5 .2 .4-.4M218.7 142.2v1.7M219.5 142.5l.2-.2a.81 .81 0 0 1 1 .4 .81 .81 0 0 1-.3 1l-.5 .2-.4-.4M219.5 141.3v2.6M221.4 142.2v1.7M222.2 142.2a.71 .71 0 0 0-.8 .7M222.7 141.3v.2zM222.7 142.3v1.6"/>
<path d="M224.6 142.5a.61 .61 0 0 0-.5-.4 .61 .61 0 0 0-.6 .4v.6a.72 .72 0 0 0 .7 .8l.4-.4M226.4 142.5l-.1-.2a.81 .81 0 0 0-1.1 .4 .81 .81 0 0 0 .3 1l.5 .2 .4-.4M226.4 142.2v1.7M227.1 142.2h.6M227.3 141.3v2.1l.3 .5h.3M228.4 141.3v.2zM228.4 142.3v1.6M229.2 142.5a.78 .78 0 0 1 1.2 0 .78 .78 0 0 1-.3 1.2l-.2 .2a.89 .89 0 0 1-.7-1.4zM231.1 142.6l.5-.4 .5 .1 .2 1.6M231.1 142.2v1.7M233.1 143.7h.1v.2zM92.2 171.8h27.5h-15.9"/>
<path d="M100.7 166.5v1l1.1 .1a.8 .8 0 0 1 .1-1.1 .8 .8 0 0 1 1 0 .8 .8 0 0 1 .1 1.1l-.2 .1M100.7 164.5v1l1.1 .1a.81 .81 0 0 1 0-1.1 .81 .81 0 0 1 1.1 0 .81 .81 0 0 1 .1 1.1l-.2 .1M103.8 160.2h54.7h-54.7M104.3 162.9v6.3M109.4 194.2h-2.6l.5 .5M109.4 191.6v1.4l-1.6-1.2a.63 .63 0 0 0-1 .2 .63 .63 0 0 0 .5 .9h.1M111 194.4h8.7M111 191.9h8.7M111.5 186.6v2.7M111.5 191.9v2.5M111.5 197.1v2.6"/>
</g>
<g fill="#000" stroke="#000" stroke-width=".27">
<path d="M118.7 79.7l2.6 .5-2.6 .4zM121.3 70.4l2.7-.4v.9zM128.2 80.2l2.6-.5v.9zM143.5 79.7l2.6 .5-2.6 .4zM146.1 80.2l2.6-.5v.9zM161.3 79.7l2.6 .5-2.6 .4zM168.1 70l2.7 .4-2.7 .5zM170.8 80.2l2.6-.5v.9zM92.8 87.6l.4 2.7h-.9zM104.3 87.6l.5 2.7h-.9zM103.9 96.6h.9l-.5 2.6zM104.3 99.2l.5 2.7h-.9z"/>
<path d="M118.8 106.2l2.1-1.7-1.5 2.3zM156.3 111l.6 .7-2.3 1.4zM162 115.7l1.9-1.9 .5 .8zM103.9 127.1h.9l-.5 2.6zM104.3 129.7l.5 2.6h-.9zM110.3 129.7l.6 2.6h-.8zM110.1 127.1h.9l-.6 2.6zM103.9 157.6h.9l-.5 2.6zM118.7 153.3l.7-.6 1.4 2.2zM124.7 152.8l2.6 .4-2.6 .5zM132.6 153.2l2.6-.4v.9zM92.3 169.2h.9l-.4 2.6z"/>
<path d="M104.3 160.2l.5 2.7h-.9zM103.9 169.2h.9l-.5 2.6zM111.5 194.4l.5 2.7h-.9zM111.1 189.3h.9l-.5 2.6z"/>
</g>
<!-- layer: PDF2_EL-Holes -->
<g fill="none" stroke="#000" stroke-width=".27">
<path d="M124.3 99.2h7.8M128.2 95.3v7.8M160 99.2h7.8M163.9 95.3v7.8M146.1 116.4v7.8M142.1 129.7h7.8M142.1 120.2h7.8M142.1 139.2h7.8M146.1 125.9v7.7M146.1 135.3v7.8M128.2 156.3v7.8M163.9 156.3v7.8"/>
<path d="M124.3 160.2h7.8M160 160.2h7.8"/>
<circle cx="128.1" cy="99.2" r="2.31"/>
<circle cx="163.9" cy="99.2" r="2.31"/>
<circle cx="146.1" cy="139.2" r="2.31"/>
<circle cx="146.1" cy="129.7" r="2.31"/>
<circle cx="146.1" cy="120.2" r="2.31"/>
<circle cx="128.1" cy="160.2" r="2.31"/>
<circle cx="163.9" cy="160.2" r="2.31"/>
</g>
<g fill="#000" stroke="#000" stroke-width=".27">
<path d="M127.8 96.9h.4zM163.2 97h.7zM128.2 101.4h.8zM145.7 118l.4-.1zM163.9 101.5h.4zM145.7 127.5l.4-.1zM146.1 131.9h.7zM145.7 136.9h.4zM127.8 157.9h.4zM146.1 141.4h.7zM163.2 158h.7zM128.2 162.4h.8z"/>
<path d="M163.9 162.5h.4z"/>
<path d="M127.8 96.9l.4 .1zM127.4 97h.8zM127.4 97l.8 .2v-.2zM127 97.2l.4-.2 .8 .2zM127 97.2l1.2 .3v-.3zM126.7 97.5l.3-.3 1.2 .3zM126.7 97.5l1.5 .2v-.2zM126.7 97.5l1.5 .2h-1.8zM126.4 97.7l1.8 .3v-.3zM126.4 97.7l1.8 .3h-2zM126.2 98l2 .4v-.4zM126.2 98l2 .4h-2.2zM126 98.4l2.2 .4v-.4zM126 98.4l2.2 .4h-2.3zM125.9 98.8l2.3 .4v-.4zM125.9 98.8l2.3 .4h-2.4z"/>
<path d="M128.2 99.2l2.3 .4v-.4zM128.2 99.2l2.3 .4h-2.3zM128.2 99.6l2.2 .4 .1-.4zM128.2 99.6l2.2 .4h-2.2zM128.2 100l2 .4 .2-.4zM128.2 100l2 .4h-2zM128.2 100.4l1.7 .3 .3-.3zM128.2 100.4l1.7 .3h-1.7zM128.2 100.7l1.5 .3 .2-.3zM128.2 100.7l1.5 .3h-1.5zM128.2 101l1.1 .2 .4-.2zM128.2 101l1.1 .2h-1.1zM128.2 101.2l.8 .2 .3-.2zM128.2 101.2l.8 .2h-.8z"/>
<path d="M161.7 98.8l-.1 .4h2.3zM161.7 98.8h2.2v.4zM161.7 98.4v.4h2.2zM161.7 98.4h2.2v.4zM161.9 98l-.2 .4h2.2zM161.9 98h2v.4zM162.1 97.7l-.2 .3h2zM162.1 97.7h1.8v.3zM162.1 97.7h1.8l-1.4-.2zM162.5 97.5h1.4v.2zM162.5 97.5h1.4l-1.1-.3zM162.8 97.2h1.1v.3zM162.8 97.2h1.1l-.7-.2zM163.2 97h.7v.2z"/>
<path d="M163.5 96.9l.4 .1zM163.5 96.9h.4z"/>
<path d="M128.2 101.4l.4 .1zM128.2 101.5h.4z"/>
<path d="M145.7 118l.4 .1zM145.3 118.1h.8zM145.3 118.1l.8 .1zM144.9 118.2h1.2zM144.9 118.2l1.2 .3v-.3zM144.6 118.5l.3-.3 1.2 .3zM144.6 118.5l1.5 .2v-.2zM144.6 118.5l1.5 .2h-1.8zM144.3 118.7l1.8 .4v-.4zM144.3 118.7l1.8 .4h-2.1zM144 119.1l2.1 .4v-.4zM144 119.1l2.1 .4h-2.2zM143.9 119.5l2.2 .3v-.3zM143.9 119.5l2.2 .3h-2.4zM143.7 119.8l2.4 .4v-.4zM143.7 119.8l2.4 .4h-2.4z"/>
<path d="M163.9 101.4l.4 .1zM163.9 101.4h.8zM163.9 101.2v.2h.8zM163.9 101.2h1.2l-.4 .2zM163.9 101v.2h1.2zM163.9 101h1.5l-.3 .2zM163.9 100.7v.3h1.5zM163.9 100.7h1.8l-.3 .3zM163.9 100.4v.3h1.8zM163.9 100.4h2l-.2 .3zM163.9 100v.4h2zM163.9 100h2.2l-.2 .4zM163.9 99.6v.4h2.2zM163.9 99.6h2.3l-.1 .4zM163.9 99.2v.4h2.3zM163.9 99.2h2.3v.4z"/>
<path d="M145.7 127.5l.4 .1zM145.3 127.6h.8zM145.3 127.6l.8 .1v-.1zM144.9 127.7l.4-.1 .8 .1zM144.9 127.7l1.2 .2v-.2zM144.6 127.9l.3-.2 1.2 .2zM144.6 127.9l1.5 .3v-.3zM144.6 127.9l1.5 .3h-1.8zM144.3 128.2l1.8 .4v-.4zM144.3 128.2l1.8 .4h-2.1zM144 128.6l2.1 .3v-.3zM144 128.6l2.1 .3h-2.2zM143.9 128.9l2.2 .4v-.4zM143.9 128.9l2.2 .4h-2.4zM143.7 129.3l2.4 .4v-.4zM143.7 129.3l2.4 .4h-2.4z"/>
<path d="M146.1 131.9l.4 .1zM146.1 132h.4z"/>
<path d="M146.1 122.6h.4zM146.1 122.4l.4 .2zM146.1 122.4h.7z"/>
<path d="M145.7 136.9l.4 .1v-.1zM145.3 137l.4-.1 .4 .1zM145.3 137l.8 .2v-.2zM144.9 137.2l.4-.2 .8 .2zM144.9 137.2l1.2 .2v-.2zM144.6 137.4l.3-.2 1.2 .2zM144.6 137.4l1.5 .3v-.3zM144.6 137.4l1.5 .3h-1.8zM144.3 137.7l1.8 .3v-.3zM144.3 137.7l1.8 .3h-2.1zM144 138l2.1 .4v-.4zM144 138l2.1 .4h-2.2zM143.9 138.4l2.2 .4v-.4zM143.9 138.4l2.2 .4h-2.4zM143.7 138.8l2.4 .4v-.4zM143.7 138.8l2.4 .4h-2.4z"/>
<path d="M146.1 129.7l2.2 .4 .1-.4zM146.1 129.7l2.2 .4h-2.2zM146.1 130.1l2.1 .4 .1-.4zM146.1 130.1l2.1 .4h-2.1zM146.1 130.5l2 .4 .1-.4zM146.1 130.5l2 .4h-2zM146.1 130.9l1.7 .3 .3-.3zM146.1 130.9l1.7 .3h-1.7zM146.1 131.2l1.4 .3 .3-.3zM146.1 131.2l1.4 .3h-1.4zM146.1 131.5l1.1 .2 .3-.2zM146.1 131.5l1.1 .2h-1.1zM146.1 131.7l.7 .2 .4-.2zM146.1 131.7l.7 .2h-.7z"/>
<path d="M146.1 120.2l2.2 .5 .1-.5zM146.1 120.2l2.2 .5h-2.2zM146.1 120.7l2.1 .3 .1-.3zM146.1 120.7l2.1 .3h-2.1zM146.1 121l2 .4 .1-.4zM146.1 121l2 .4h-2zM146.1 121.4l1.7 .4 .3-.4zM146.1 121.4l1.7 .4h-1.7zM146.1 121.8l1.4 .2 .3-.2zM146.1 121.8l1.4 .2h-1.4zM146.1 122l1.1 .2 .3-.2zM146.1 122l1.1 .2h-1.1zM146.1 122.2l.7 .2 .4-.2zM146.1 122.2l.7 .2h-.7z"/>
<path d="M146.1 139.2l2.2 .4 .1-.4zM146.1 139.2l2.2 .4h-2.2zM146.1 139.6l2.1 .4 .1-.4zM146.1 139.6l2.1 .4h-2.1zM146.1 140l2 .4 .1-.4zM146.1 140l2 .4h-2zM146.1 140.4l1.7 .3 .3-.3zM146.1 140.4l1.7 .3h-1.7zM146.1 140.7l1.4 .2 .3-.2zM146.1 140.7l1.4 .2h-1.4zM146.1 140.9l1.1 .3 .3-.3zM146.1 140.9l1.1 .3h-1.1zM146.1 141.2l.7 .2 .4-.2zM146.1 141.2l.7 .2h-.7z"/>
<path d="M127.8 157.9l.4 .1zM127.4 158h.8zM127.4 158l.8 .2v-.2zM127 158.2l.4-.2 .8 .2zM127 158.2l1.2 .2v-.2zM126.7 158.4l.3-.2 1.2 .2zM126.7 158.4l1.5 .4v-.4zM126.7 158.4l1.5 .4h-1.8zM126.4 158.8l1.8 .2v-.2zM126.4 158.8l1.8 .2h-2zM126.2 159l2 .4v-.4zM126.2 159l2 .4h-2.2zM126 159.4l2.2 .4v-.4zM126 159.4l2.2 .4h-2.3zM125.9 159.8l2.3 .4v-.4zM125.9 159.8l2.3 .4h-2.4z"/>
<path d="M146.1 141.4l.4 .1zM146.1 141.5h.4z"/>
<path d="M163.5 157.9l.4 .1zM163.5 157.9h.4z"/>
<path d="M128.2 162.4l.4 .1zM128.2 162.5h.4z"/>
<path d="M128.2 160.2l2.3 .4v-.4zM128.2 160.2l2.3 .4h-2.3zM128.2 160.6l2.2 .4 .1-.4zM128.2 160.6l2.2 .4h-2.2zM128.2 161l2 .4 .2-.4zM128.2 161l2 .4h-2zM128.2 161.4l1.7 .3 .3-.3zM128.2 161.4l1.7 .3h-1.7zM128.2 161.7l1.5 .3 .2-.3zM128.2 161.7l1.5 .3h-1.5zM128.2 162l1.1 .2 .4-.2zM128.2 162l1.1 .2h-1.1zM128.2 162.2l.8 .2 .3-.2zM128.2 162.2l.8 .2h-.8z"/>
<path d="M161.7 159.8l-.1 .4h2.3zM161.7 159.8h2.2v.4zM161.7 159.4v.4h2.2zM161.7 159.4h2.2v.4zM161.9 159l-.2 .4h2.2zM161.9 159h2v.4zM162.1 158.8l-.2 .2h2zM162.1 158.8h1.8v.2zM162.1 158.8h1.8l-1.4-.4zM162.5 158.4h1.4v.4zM162.5 158.4h1.4l-1.1-.2zM162.8 158.2h1.1v.2zM162.8 158.2h1.1l-.7-.2zM163.2 158h.7v.2z"/>
<path d="M163.9 162.4l.4 .1zM163.9 162.4h.8zM163.9 162.2v.2h.8zM163.9 162.2h1.2l-.4 .2zM163.9 162v.2h1.2zM163.9 162h1.5l-.3 .2zM163.9 161.7v.3h1.5zM163.9 161.7h1.8l-.3 .3zM163.9 161.4v.3h1.8zM163.9 161.4h2l-.2 .3zM163.9 161v.4h2zM163.9 161h2.2l-.2 .4zM163.9 160.6v.4h2.2zM163.9 160.6h2.3l-.1 .4zM163.9 160.2v.4h2.3zM163.9 160.2h2.3v.4z"/>
</g>
<text font-size="6.7" x="280.3" y="39.4">NOTES:-</text>
<text font-size="6.2" x="191.6" y="103">4 x slot holes 18mm diameter x 44</text>
<text font-size="5.3" x="193.3" y="89.6">127 PCD</text>
<g font-size="4.7">
<text x="323.8" y="187.9">01</text>
<text x="323.4" y="279.4">200_1109_0080</text>
<text x="376.7" y="279.2">00</text>
<text x="392.7" y="279.2">01</text>
</g>
<text font-size="4" x="17.9" y="21.3">A3</text>
<g font-size="3.3">
<text x="34.7" y="14.6">1</text>
<text x="84.6" y="14.6">2</text>
<text x="134.3" y="14.6">3</text>
<text x="184.1" y="14.6">4</text>
<text x="233.8" y="14.6">5</text>
<text x="282.9" y="14.6">6</text>
<text x="332.6" y="14.6">7</text>
<text x="382.3" y="14.6">8</text>
<text x="305.2" y="19.8">LIST OF ALL RELEVANT DRAWINGS OR DOCUMENTS THAT DIRECTLY</text>
<text x="305.2" y="24">RELATE TO THE CURRENT REVISION OF THE DRAWING</text>
<text x="12.3" y="25.6">A</text>
<text x="405.2" y="25.6">A</text>
<text x="305.6" y="33.5">DOCUMENT REFERENCE:</text>
<text x="283" y="48.6">1.</text>
<text x="283.1" y="52.7">2.</text>
<text x="290.7" y="48.6">ALL DIMENSIONS GIVEN IN MILLIMETRES (mm) U.N.O.</text>
<text x="290.7" y="52.7">THIS DRAWING IS BASED ON ESI STANDARD 43-95 ISSUE 5 DECEMBER</text>
<text x="290.5" y="57">1989, DRAWING 439543 AND HAS BEEN MODIFIED TO SUIT NEW METRIC</text>
<text x="283.1" y="65.4">3.</text>
<text x="290.5" y="61.2">PFC SECTION.</text>
<text x="290.7" y="65.4">ALL FABRICATION SHALL BE IN ACCORDANCE WITH THE REQUIREMENTS</text>
<text x="290.6" y="69.6">OF ENA TS 43-125 ISSUE 2 SECTION 11.</text>
<text x="12.6" y="75.3">B</text>
<text x="283.1" y="73.7">4.</text>
<text x="290.6" y="77.9">OF BS EN 10025.</text>
<text x="290.7" y="73.7">ALL MATERIAL SHALL BE IN ACCORDANCE WITH THE REQUIREMENTS</text>
<text x="405.4" y="75.3">B</text>
<text x="283.1" y="82.1">5.</text>
<text x="290.6" y="82.1">GALVANISING SHALL BE IN ACCORDANCE WITH BS EN ISO 1461</text>
<text x="283.1" y="86.3">6.</text>
<text x="290.6" y="86.3">WELDING SHALL BE IN ACCORDANCE WITH BS EN 1011-2</text>
<text x="12.5" y="125">C</text>
<text x="405.4" y="125">C</text>
<text x="12.5" y="174.8">D</text>
<text x="405.4" y="174.8">D</text>
<text x="330.8" y="183.5">PF</text>
<text x="342.7" y="183.4">SA</text>
<text x="330.8" y="190.6">DB</text>
<text x="342" y="190.6">22-09-20</text>
<text x="357.3" y="187.4">ISSUED FOR INFORMATION</text>
<text x="12.6" y="224.5">E</text>
<text x="405.5" y="224.5">E</text>
<text x="323.4" y="229.2">SSEN APPROACH 1 DESIGN</text>
<text x="345.6" y="238.3">VARIOUS</text>
<text x="378.4" y="238.3">VARIOUS</text>
<text x="323.6" y="246.7">CENTRE PILOT MOUNTING PLATE</text>
<text x="344.9" y="258.7">For Information</text>
<text x="394.7" y="258.8">PF</text>
<text x="332.3" y="269.7">01.07.20</text>
<text x="332.4" y="264.2">NTS</text>
<text x="394.8" y="264.3">DB</text>
<text x="395" y="269.7">SA</text>
<text x="12.3" y="274.2">F</text>
<text x="405.2" y="274.2">F</text>
<text x="34.7" y="285.2">1</text>
<text x="84.6" y="285.2">2</text>
<text x="134.3" y="285.2">3</text>
<text x="184.1" y="285.2">4</text>
<text x="233.8" y="285.2">5</text>
<text x="282.9" y="285.2">6</text>
<text x="332.6" y="285.2">7</text>
<text x="382.3" y="285.2">8</text>
</g>
<g font-size="2.7">
<text x="323.6" y="180">Rev:</text>
<text x="330.8" y="179.6">Drawn:</text>
<text x="342.7" y="179.6">Approved:</text>
<text x="357.2" y="180">Description:</text>
<text x="330.8" y="187.5">Checked:</text>
<text x="342.7" y="187.5">Date:</text>
<text x="338.5" y="221.1">Perth, PH1 3AQ, UK</text>
<text x="338.6" y="217.8">SSE Inveralmond House, 200 Dunkeld Road</text>
<text x="368.1" y="221.1">www.sse.com</text>
</g>
<g font-size="2.6">
<text x="323.5" y="225.8">Project:</text>
<text x="323.5" y="238.3">Project Number:</text>
<text x="365.6" y="238.3">Location:</text>
<text x="323.8" y="243.1">Title:</text>
<text x="323.5" y="258.7">Drawing Status:</text>
<text x="380.1" y="258.8">Drawn:</text>
<text x="323.5" y="269.6">Date:</text>
<text x="323.7" y="264.2">Scale:</text>
<text x="380.2" y="264.3">Checked:</text>
<text x="380.5" y="269.7">Approved:</text>
<text x="323.5" y="274.5">Drawing Number:</text>
<text x="372.5" y="274.5">Sheet No:</text>
<text x="386.6" y="274.5">Revision No:</text>
</g>
<g font-size="2">
<text x="283.2" y="280.1">File Name: David Borrie small piece 2020 07 21.dwg</text>
<text x="303" y="276.6">Date Plotted: 22.09.2020</text>
</g>
</svg>
